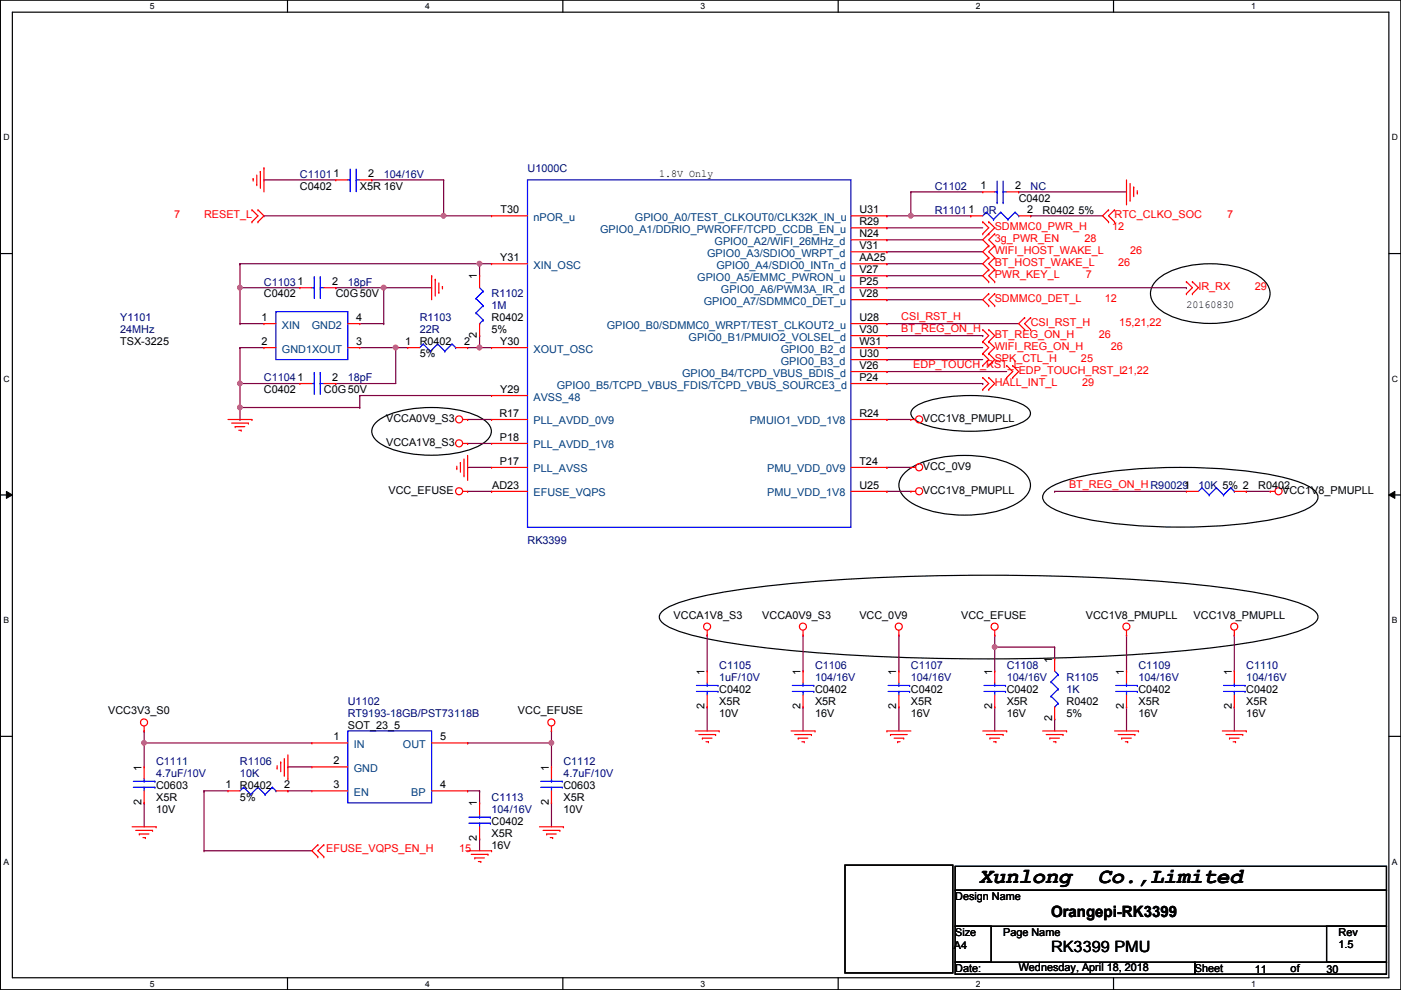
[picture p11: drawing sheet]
<svg xmlns="http://www.w3.org/2000/svg" width="297mm" height="210mm" viewBox="0 0 297 210" stroke-linecap="round" stroke-linejoin="round" font-family="sans-serif">
<path d="M.1 0h296.9v209.8h-296.9zM2.6 2.6h291.9v204.7h-291.9z" fill="none" stroke="#000" stroke-width=".25"/>
<g fill="#fff">
<path d="M31.8 .3h1v2h-1z"/>
<path d="M31.8 207.6h1v1.9h-1z"/>
</g>
<path d="M61 0v2.6M61 207.3v2.5" fill="none" stroke="#000" stroke-width=".25"/>
<g fill="#fff">
<path d="M90.1 .3h1v2h-1z"/>
<path d="M90.1 207.6h1v1.9h-1z"/>
</g>
<path d="M119.3 0v2.6M119.3 207.3v2.5" fill="none" stroke="#000" stroke-width=".25"/>
<g fill="#fff">
<path d="M148.5 .3h1v2h-1z"/>
<path d="M148.5 207.6h1v1.9h-1z"/>
</g>
<path d="M177.7 0v2.6M177.7 207.3v2.5" fill="none" stroke="#000" stroke-width=".25"/>
<g fill="#fff">
<path d="M206.9 .3h1v2h-1z"/>
<path d="M206.9 207.6h1v1.9h-1z"/>
</g>
<path d="M236.1 0v2.6M236.1 207.3v2.5" fill="none" stroke="#000" stroke-width=".25"/>
<g fill="#fff">
<path d="M265.3 .3h.9v2h-.9z"/>
<path d="M265.3 207.6h.9v1.9h-.9z"/>
<path d="M.7 28.2h1.3v1.9h-1.3z"/>
<path d="M295.1 28.2h1.3v1.9h-1.3z"/>
<path d="M.7 79.3h1.3v2h-1.3z"/>
<path d="M295.1 79.3h1.3v2h-1.3z"/>
</g>
<path d="M.1 53.8h2.5M294.5 53.8h2.5" fill="none" stroke="#000" stroke-width=".25"/>
<g fill="#fff">
<path d="M.7 130.5h1.2v2h-1.2z"/>
<path d="M295.1 130.5h1.2v2h-1.2z"/>
</g>
<path d="M.1 104.9h2.5M294.5 104.9h2.5" fill="none" stroke="#000" stroke-width=".25"/>
<path d="M1.4 104.2l1.2 .7-1.2 .8zM294.5 104.9l1.2-.7v1.5z" fill="#000"/>
<path d="M1.4 104.2l1.2 .7-1.2 .8zM294.5 104.9l1.2-.7v1.5z" fill="none" stroke="#000" stroke-width=".21"/>
<g fill="#fff">
<path d="M.7 181.7h1.2v2h-1.2z"/>
<path d="M295.1 181.7h1.2v2h-1.2z"/>
</g>
<path d="M245.4 59.3a16 16 0 0 1 9.6-3.3 20.1 20.1 0 0 1 12 2.6 4.1 4.1 0 0 1 1.9 5.2 9.4 9.4 0 0 1-6.4 4 22.6 22.6 0 0 1-15.4-1.4 5.2 5.2 0 0 1-3.2-4.2 4.1 4.1 0 0 1 1.5-2.9zM79.8 89.5a17 17 0 0 1 10-3.1 24.7 24.7 0 0 1 11.7 2 4.2 4.2 0 0 1 2.7 3 3.3 3.3 0 0 1-1.8 2.6 21.8 21.8 0 0 1-12.6 2.5 16.9 16.9 0 0 1-10-3.1 2.45 2.45 0 0 1 0-3.9zM193.6 86.6a11.3 11.3 0 0 1 5.8-2.2 36.1 36.1 0 0 1 16.4 .9 3.6 3.6 0 0 1 2.7 2.3 2.56 2.56 0 0 1-1.8 1.9 31.2 31.2 0 0 1-15.8 1.6l-1.5-.2a11.3 11.3 0 0 1-5.8-2.3 1.33 1.33 0 0 1 0-2zM191.5 100.6a15.3 15.3 0 0 1 9.6-3.8 24.5 24.5 0 0 1 14.9 2.5 4.1 4.1 0 0 1 2.4 4.4 7.1 7.1 0 0 1-4.6 3.9 27.1 27.1 0 0 1-19.7-.5 5.3 5.3 0 0 1-3.5-4.2l.1-.8zM221.5 104.3a13.2 13.2 0 0 1 6.4-3 112.4 112.4 0 0 1 34.8-1.6 48.8 48.8 0 0 1 13.9 3 4.2 4.2 0 0 1 2.8 2.7 2.94 2.94 0 0 1-1.8 2.2 37.5 37.5 0 0 1-12.6 3.3 118.6 118.6 0 0 1-35.4-1l-1.7-.4a13.2 13.2 0 0 1-6.4-2.9 1.63 1.63 0 0 1 0-2.3zM140.4 129.6a21.7 21.7 0 0 1 8.9-3.3 262.7 262.7 0 0 1 41.7-4 463.2 463.2 0 0 1 68 2.2 71.2 71.2 0 0 1 17.9 3.9 3.4 3.4 0 0 1 2.5 2.4 3.4 3.4 0 0 1-2.5 2.4 71.1 71.1 0 0 1-17.9 3.9 473.8 473.8 0 0 1-80.7 1.7 189.9 189.9 0 0 1-31.1-4 18.6 18.6 0 0 1-6.8-2.8 1.46 1.46 0 0 1 0-2.4zM.1 156.1h2.5M294.5 156.1h2.5" fill="none" stroke="#000" stroke-width=".25"/>
<g fill="none" stroke="#800040" stroke-width=".25">
<path d="M56 45.8h.1M56 45.8h38.1M83.9 73.7h.1M83.9 73.7h2.5M101.7 71.2h.1M101.7 73.7h.1M101.7 71.2v2.5M101.7 73.7h2.5M170.3 134.7h.1M170.3 134.7v7.6M190.6 134.7h.1M190.6 134.7v7.6"/>
<path d="M170.3 149.9h.1M170.3 149.9v5.1M190.6 149.9h.1M190.6 149.9v5.1"/>
</g>
<circle cx="94" cy="45.7" r=".49" fill="#f0f"/>
<circle cx="94" cy="45.7" r=".49" fill="none" stroke="#f0f" stroke-width=".25"/>
<path d="M76.3 73.7h7.6M83.9 73.7h.1M99.1 99.1h.1M99.1 99.1h5.1" fill="none" stroke="#800040" stroke-width=".25"/>
<circle cx="83.9" cy="73.7" r=".49" fill="#f0f"/>
<circle cx="83.9" cy="73.7" r=".49" fill="none" stroke="#f0f" stroke-width=".25"/>
<path d="M50.9 55.9h.1M50.9 55.9h50.8M71.2 81.3h.1M71.2 81.3h12.7" fill="none" stroke="#800040" stroke-width=".25"/>
<circle cx="101.7" cy="55.9" r=".49" fill="#f0f"/>
<circle cx="101.7" cy="55.9" r=".49" fill="none" stroke="#f0f" stroke-width=".25"/>
<path d="M50.9 73.7h.1M50.9 73.7v7.6M83.9 73.7h.1M83.9 73.7v7.6M50.9 81.3h.1M50.9 81.3h12.7" fill="none" stroke="#800040" stroke-width=".25"/>
<circle cx="50.9" cy="81.3" r=".49" fill="#f0f"/>
<circle cx="50.9" cy="81.3" r=".49" fill="none" stroke="#f0f" stroke-width=".25"/>
<path d="M50.9 61h.1M50.9 61v7.6M99.1 73.7h.1M99.1 73.7h2.6" fill="none" stroke="#800040" stroke-width=".25"/>
<circle cx="101.7" cy="73.7" r=".49" fill="#f0f"/>
<circle cx="101.7" cy="73.7" r=".49" fill="none" stroke="#f0f" stroke-width=".25"/>
<path d="M50.9 61h.1M50.9 61h12.7" fill="none" stroke="#800040" stroke-width=".25"/>
<circle cx="50.9" cy="61" r=".49" fill="#f0f"/>
<circle cx="50.9" cy="61" r=".49" fill="none" stroke="#f0f" stroke-width=".25"/>
<path d="M50.9 55.9h.1M50.9 55.9v5.1M71.2 61h.1M71.2 61h10.2" fill="none" stroke="#800040" stroke-width=".25"/>
<circle cx="81.3" cy="61" r=".49" fill="#f0f"/>
<circle cx="81.3" cy="61" r=".49" fill="none" stroke="#f0f" stroke-width=".25"/>
<g fill="none" stroke="#800040" stroke-width=".25">
<path d="M101.7 55.9h.1M101.7 55.9v2.6M101.7 55.9h2.5M188 53.4h.1M188 55.9h.1M188 45.8h.1M188 55.9h20.4M188 53.4h20.4M188 45.8h5.1M193.1 45.8h.1M193.1 40.7v5.1M81.4 61h.1"/>
<path d="M81.4 61h10.1M188 63.5h.1M188 63.5h20.4"/>
</g>
<circle cx="193.1" cy="45.7" r=".49" fill="#f0f"/>
<circle cx="193.1" cy="45.7" r=".49" fill="none" stroke="#f0f" stroke-width=".25"/>
<g fill="none" stroke="#800040" stroke-width=".25">
<path d="M56 38.1h.1M56 38.1h15.2M78.8 38.1h.1M78.8 38.1h15.3M94.1 38.1h.1M94.1 38.1v7.7M94.1 45.8h.1M94.1 45.8h10.1M188 58.5h.1M188 48.3h.1M188 58.5h20.4M188 48.3h20.4"/>
<path d="M193.1 40.7h.1M193.1 45.8h12.7M193.1 40.7h15.3M205.8 45.8h.1M216 40.7h.1M216 40.7h22.8M218.5 45.8h.1M218.5 45.8h15.3M50.9 73.7h.1M50.9 68.6h.1M50.9 73.7h5.1M50.9 68.6h5.1"/>
<path d="M76.3 68.6h5.1M81.4 68.6h.1M81.4 61h.1M81.4 61v7.6M188 73.7h.1M188 76.2h.1M188 73.7h20.4M188 76.2h20.4M188 71.2h20.4M208.4 71.2h.1M50.9 86.4h.1M50.9 81.3v5.1"/>
<path d="M99.1 94h.1M99.1 88.9h.1M99.1 94h5.1M99.1 88.9h5.1M188 99.1h.1M188 88.9h.1M188 99.1h5.1M188 88.9h5.1M99.1 104.2h5.1M104.2 104.2h.1M188 104.2h.1M188 104.2h5.1"/>
<path d="M149.9 134.7h.1M149.9 134.7v7.6M210.9 134.7h.1M210.9 137.2h.1M210.9 134.7v2.5M210.9 137.2h12.7M238.8 134.7h.1M238.8 134.7v7.6M149.9 149.9h.1M149.9 149.9v5.1M210.9 149.9h.1M210.9 149.9v5.1"/>
<path d="M238.8 149.9h.1M238.8 149.9v5.1"/>
</g>
<circle cx="210.9" cy="137.2" r=".49" fill="#f0f"/>
<circle cx="210.9" cy="137.2" r=".49" fill="none" stroke="#f0f" stroke-width=".25"/>
<g fill="none" stroke="#800040" stroke-width=".25">
<path d="M50.9 86.4h.1M50.9 88.9h.1M50.9 86.4h25.4M50.9 86.4v2.5M76.3 83.9h.1M76.3 86.4h.1M76.3 83.9h27.9M76.3 83.9v2.5M210.9 137.2h.1M210.9 137.2v5.1M223.6 137.2h.1M223.6 137.2v2.5"/>
<path d="M223.6 152.4h.1M223.6 152.4v2.6"/>
</g>
<circle cx="50.9" cy="86.4" r=".49" fill="#f0f"/>
<circle cx="50.9" cy="86.4" r=".49" fill="none" stroke="#f0f" stroke-width=".25"/>
<g fill="none" stroke="#800040" stroke-width=".25">
<path d="M261.7 134.7h.1M261.7 134.7v7.6M30.6 157.5h.1M30.6 157.5v5.1M261.7 149.9h.1M261.7 149.9v5.1M43.3 167.7h.1M43.3 167.7h5M43.3 167.7v12.7M61 167.7h.1M61 167.7h5.1M43.3 180.4h.1"/>
<path d="M43.3 180.4h22.8"/>
</g>
<circle cx="30.5" cy="157.5" r=".49" fill="#f0f"/>
<circle cx="30.5" cy="157.5" r=".49" fill="none" stroke="#f0f" stroke-width=".25"/>
<path d="M30.6 157.5h.1M30.6 157.5h35.5M116.9 157.5h.1M116.9 157.5v5.1M61 162.6h.1M61 162.6h5.1M101.7 177.8h.1M101.7 177.8v2.6M116.9 170.2h.1M116.9 170.2v5.1" fill="none" stroke="#800040" stroke-width=".25"/>
<circle cx="116.9" cy="157.5" r=".49" fill="#f0f"/>
<circle cx="116.9" cy="157.5" r=".49" fill="none" stroke="#f0f" stroke-width=".25"/>
<g fill="none" stroke="#800040" stroke-width=".25">
<path d="M188 50.8h.1M188 50.8h20.4M188 78.8h.1M188 68.6h.1M188 61h63.5M188 78.8h25.4M188 68.6h28M251.5 61h.1M188 81.3h20.4M208.4 81.3h.1M223.6 104.2h.1M223.6 104.2h27.9"/>
<path d="M264.2 104.2h.1M264.2 104.2h5.1M30.6 155h.1M30.6 155v2.5M99.1 157.5h.1M116.9 155h.1M116.9 155v2.5h-17.8M30.6 170.2h.1M30.6 170.2v5.1M99.1 167.7h.1M99.1 167.7h2.6M101.7 167.7h.1"/>
<path d="M101.7 167.7v2.5"/>
</g>
<g fill="none" stroke="#f00" stroke-width=".25">
<path d="M53.7 37.9h.1M53.7 37.9v.5M54.4 39.2h.1M54.4 37.1v2.1M55.2 36.4h.1M55.2 36.4v3.5M56 35.6h.1M56 35.6v5.1M71.2 38.1h.1M71.2 38.1h2.5M76.3 38.1h2.5M78.8 38.1h.1"/>
<path d="M238.8 38.1v5.1M239.6 38.9v3.6M240.4 39.7h.1M240.4 39.7v2M53.4 44.5h.1M53.4 47h.1M53.4 44.5l1.3 1.3-1.3 1.2M54.7 47h.1M54.7 44.5h.1M54.7 44.5l1.3 1.3-1.3 1.2M91.5 58.5h.1M91.5 58.5v5"/>
<path d="M92.3 59.2h.1M92.3 59.2v3.6M93 60v2M101.7 58.5h.1M101.7 58.5v2.5M104.2 55.9h.1M104.2 45.8h.1M104.2 55.9h7.6M104.2 45.8h7.6M180.4 55.9h7.6M180.4 45.8h7.6M180.4 48.3h7.6"/>
<path d="M180.4 50.8h7.6M180.4 53.4h7.6M180.4 58.5h7.6M188 45.8h.1M188 48.3h.1M188 50.8h.1M188 55.9h.1M188 53.4h.1M188 58.5h.1M205.8 45.8h.1M205.8 45.8h2.6M208.4 49.6h.1"/>
<path d="M208.4 47h.1M208.4 40.7h.1M208.4 47l1.2 1.3-1.2 1.3M208.4 40.7h2.5M209.6 49.6h.1M209.6 47h.1M209.6 52.1h.1M209.6 54.7h.1M209.6 57.2h.1M209.6 59.7h.1M209.6 47l1.3 1.3-2.5 2.5 1.2 1.3M209.6 52.1l-1.2 1.3 1.2 1.3"/>
<path d="M209.6 54.7l-1.2 1.2 1.2 1.3M209.6 57.2l-1.2 1.3 1.2 1.2M210.9 54.7h.1M210.9 52.1h.1M210.9 57.2h.1M210.9 59.7h.1M210.9 49.6h.1M210.9 52.1l-1.3 1.3 1.3 1.3M210.9 54.7l-1.3 1.2 1.3 1.3M210.9 57.2l-1.3 1.3 1.3 1.2M210.9 49.6l-1.3 1.2 1.3 1.3M213.4 40.7h2.6"/>
<path d="M216 40.7h.1M216 45.8h2.5M218.5 45.8h.1M235 47h.1M235 44.5h.1M235 44.5l-1.2 1.3 1.2 1.2M236.3 44.5h.1M236.3 47h.1M236.3 44.5l-1.3 1.3 1.3 1.2M238.8 43.2h.1M239.6 42.5h.1M241.1 40.9h.1"/>
<path d="M241.1 40.4v.5M251.5 59.7h.1M251.5 59.7l1.3 1.3-1.3 1.3M252.8 59.7h.1M252.8 59.7l1.3 1.3-1.3 1.3M56 68.6h.1M56 73.7h.1M56 73.7h2.5M56 68.6h2.5M63.6 61h.1M63.6 61h2.5M68.7 61h2.5"/>
<path d="M71.2 61h.1M73.7 73.7h2.6M73.7 68.6h2.6M76.3 73.7h.1M76.3 68.6h.1M86.4 73.7h.1M86.4 73.7h2.6M93 62h.1M93.8 60.7h.1M93.8 60.7v.6M96.6 73.7h2.5M99.1 73.7h.1"/>
<path d="M101.7 71.2h.1M101.7 68.6v2.6M104.2 73.7h.1M104.2 73.7h7.6M180.4 61h7.6M180.4 73.7h7.6M180.4 78.8h7.6M180.4 76.2h7.6M180.4 71.2h7.6M180.4 68.6h7.6M180.4 63.5h7.6M188 78.8h.1"/>
<path d="M188 76.2h.1M188 73.7h.1M188 71.2h.1M188 68.6h.1M188 63.5h.1M188 61h.1M208.4 77.5h.1M208.4 75h.1M208.4 72.4h.1M208.4 69.9h.1M208.4 69.9l1.2 1.3-1.2 1.2M208.4 75l1.2 1.2-1.2 1.3"/>
<path d="M208.4 72.4l1.2 1.3-1.2 1.3M209.6 64.8h.1M209.6 62.3h.1M209.6 77.5h.1M209.6 75h.1M209.6 72.4h.1M209.6 69.9h.1M209.6 62.3l-1.2 1.2 1.2 1.3M209.6 75l1.3 1.2-1.3 1.3M209.6 69.9l1.3 1.3-1.3 1.2M209.6 72.4l1.3 1.3-1.3 1.3M210.9 62.3h.1"/>
<path d="M210.9 64.8h.1M210.9 62.3l-1.3 1.2 1.3 1.3M213.4 77.5h.1M213.4 77.5l1.3 1.3-1.3 1.3M214.7 77.5h.1M214.7 77.5l1.3 1.3-1.3 1.3M217.3 67.4h.1M217.3 69.9h.1M217.3 67.4l-1.3 1.2 1.3 1.3M218.5 69.9h.1M218.5 67.4h.1M218.5 67.4l-1.2 1.2 1.2 1.3"/>
<path d="M251.5 62.3h.1M252.8 62.3h.1M48.3 88.9h5.1M49.1 89.7h3.6M49.9 90.5h.1M49.9 90.5h2M50.6 91.2h.5M51.1 91.2h.1M52.7 89.7h.1M53.4 88.9h.1M63.6 81.3h.1M63.6 81.3h2.5"/>
<path d="M68.7 81.3h2.5M71.2 81.3h.1M96.9 99.4h.1M96.9 98.8v.6M97.6 98.1h.1M97.6 98.1v2M98.1 94h1M98.1 88.9h1M98.4 97.3v3.6M99.1 94h.1M99.1 88.9h.1M99.1 96.6v5"/>
<path d="M104.2 99.1h.1M104.2 88.9h.1M104.2 94h.1M104.2 83.9h.1M104.2 94h7.6M104.2 99.1h7.6M104.2 88.9h7.6M104.2 83.9h7.6M180.4 99.1h7.6M180.4 88.9h7.6M180.4 81.3h7.6M188 81.3h.1"/>
<path d="M188 88.9h.1M188 99.1h.1M193.1 99.1h.1M193.1 88.9h.1M193.1 99.1h1M193.1 88.9h1M208.4 82.6h.1M208.4 80.1h.1M208.4 80.1l1.2 1.2-1.2 1.3M209.6 82.6h.1M209.6 80.1h.1M209.6 80.1l1.3 1.2-1.3 1.3"/>
<path d="M213.4 80.1h.1M214.7 80.1h.1M98.1 104.2h1M98.4 100.9h.1M99.1 101.6h.1M99.1 104.2h.1M104.2 104.2h.1M104.2 104.2h7.6M180.4 104.2h7.6M188 104.2h.1M193.1 104.2h.1M193.1 104.2h1"/>
<path d="M251.5 104.2h.1M251.5 104.2h2.6M261.7 104.2h2.5M264.2 104.2h.1M269.3 104.2h.1M269.3 104.2h1M149.9 134.7h.1M149.9 133.6v1.1M170.3 134.7h.1M170.3 133.6v1.1M190.6 134.7h.1M190.6 133.6v1.1"/>
<path d="M210.9 134.7h.1M210.9 133.6v1.1M223.6 139.7h.1M223.6 139.7v2.6M238.8 134.7h.1M238.8 133.6v1.1M261.7 134.7h.1M261.7 133.6v1.1M30.6 155h.1M30.6 154v1M66.1 157.5h.1M66.1 157.5h7.6"/>
<path d="M91.5 157.5h7.6M99.1 157.5h.1M116.9 155h.1M116.9 154v1M147.4 155h5.1M148.2 155.7h3.5M148.9 156.5h.1M148.9 156.5h2.1M149.7 157.3h.5M149.9 142.3h.1M149.9 149.9h.1M149.9 142.3v2.5"/>
<path d="M149.9 147.4v2.5M150.2 157.3h.1M151.7 155.7h.1M152.5 155h.1M167.7 155h5.1M168.5 155.7h3.5M169.2 156.5h.1M169.2 156.5h2.1M170 157.3h.5M170.3 142.3h.1M170.3 149.9h.1M170.3 142.3v2.5"/>
<path d="M170.3 147.4v2.5M170.5 157.3h.1M172 155.7h.1M172.8 155h.1M188 155h.1M188 155h5.1M188.8 155.7h.1M188.8 155.7h3.6M189.6 156.5h2M190.3 157.3h.1M190.3 157.3h.5M190.6 142.3h.1"/>
<path d="M190.6 149.9h.1M190.6 142.3v2.5M190.6 147.4v2.5M191.6 156.5h.1M208.4 155h5M209.1 155.7h3.6M209.9 156.5h.1M209.9 156.5h2M210.6 157.3h.6M210.9 142.3h.1M210.9 149.9h.1M210.9 142.3v2.5"/>
<path d="M210.9 147.4v2.5M211.2 157.3h.1M212.7 155.7h.1M213.4 155h.1M221.1 155h5M221.8 155.7h3.6M222.6 156.5h.1M222.6 156.5h2M223.3 157.3h.6M223.6 152.4h.1M223.6 149.9v2.5M223.9 157.3h.1"/>
<path d="M225.4 155.7h.1M226.1 155h.1M236.3 155h5.1M237.1 155.7h3.5M237.8 156.5h.1M237.8 156.5h2.1M238.6 157.3h.5M238.8 142.3h.1M238.8 149.9h.1M238.8 142.3v2.5M238.8 147.4v2.5M239.1 157.3h.1"/>
<path d="M240.6 155.7h.1M241.4 155h.1M259.2 155h5M259.9 155.7h3.6M260.7 156.5h.1M260.7 156.5h2M261.4 157.3h.6M261.7 142.3h.1M261.7 149.9h.1M261.7 142.3v2.5M261.7 147.4v2.5M262 157.3h.1"/>
<path d="M263.5 155.7h.1M264.2 155h.1M28 175.3h5.1M28.8 176.1h3.5M29.5 176.8h.1M29.5 176.8h2.1M30.3 177.6h.5M30.6 162.6h.1M30.6 170.2h.1M30.6 162.6v2.5M30.6 167.7v2.5M30.8 177.6h.1"/>
<path d="M32.3 176.1h.1M33.1 175.3h.1M48.3 167.7h.1M48.3 167.7h2.6M58.5 167.7h2.5M58.8 162.9h.1M58.8 162.3v.6M59.5 161.6h.1M59.5 161.6v2M60.3 164.4h.1M60.3 160.8v3.6M61 165.1h.1"/>
<path d="M61 167.7h.1M61 160.1v5M66.1 162.6h.1M66.1 167.7h.1M66.1 167.7h7.6M66.1 162.6h7.6M67.4 179.1h.1M67.4 179.1l-1.3 1.3 1.3 1.3M68.7 179.1h.1M68.7 179.1l-1.3 1.3 1.3 1.3M91.5 167.7h7.6M99.1 167.7h.1"/>
<path d="M101.7 170.2h.1M101.7 177.8h.1M101.7 170.2v2.6M101.7 175.3v2.5M114.4 175.3h5.1M115.1 176.1h3.6M115.9 176.8h.1M115.9 176.8h2M116.7 177.6h.5M116.9 162.6h.1M116.9 170.2h.1M116.9 162.6v2.5"/>
<path d="M116.9 167.7v2.5M117.2 177.6h.1M118.7 176.1h.1M119.5 175.3h.1M67.4 181.7h.1M68.7 181.7h.1M99.1 180.4h5.1M99.9 181.1h3.6M100.7 181.9h.1M100.7 181.9h2M101.4 182.7h.5M101.9 182.7h.1"/>
<path d="M103.5 181.1h.1M104.2 180.4h.1"/>
<circle cx="97.3" cy="88.9" r=".75"/>
<circle cx="97.3" cy="94" r=".75"/>
<circle cx="194.9" cy="88.9" r=".75"/>
<circle cx="194.9" cy="99.1" r=".75"/>
<circle cx="97.3" cy="104.2" r=".75"/>
<circle cx="194.9" cy="104.2" r=".75"/>
<circle cx="271.1" cy="104.2" r=".75"/>
<circle cx="149.9" cy="132.9" r=".75"/>
<circle cx="170.2" cy="132.9" r=".75"/>
<circle cx="190.6" cy="132.9" r=".75"/>
<circle cx="210.9" cy="132.9" r=".75"/>
<circle cx="238.8" cy="132.9" r=".75"/>
<circle cx="261.7" cy="132.9" r=".75"/>
<circle cx="30.5" cy="153.2" r=".75"/>
<circle cx="116.9" cy="153.2" r=".75"/>
</g>
<path d="M179.2 183.4h22.8v22.9h-22.8zM202.5 183.7h91.5v5.1h-91.5zM202.5 188.8h91.5v7.6h-91.5zM202.5 196.4h7.6v7.6h-7.6zM281.3 196.4h12.7v7.6h-12.7zM202.5 204h50.8v2.5h-50.8zM253.3 204h40.7v2.5h-40.7z" fill="none" stroke="#000" stroke-width=".25"/>
<g fill="none" stroke="#00f" stroke-width=".25">
<path d="M73.7 38.1h.5M74.2 38.1h.1M74.2 35.9v4.5M75.5 38.1h.1M75.5 38.1h.8M75.5 35.9v4.5M111.8 38.1h68.6v73.7h-68.6zM211.4 38.4v4.6M212.7 38.4v4.6M66.6 58.7h.1M66.6 58.7v4.6M67.9 58.7h.1"/>
<path d="M67.9 58.7v4.6M74.2 40.4h.1M75.5 40.4h.1M209.1 45h.1M209.1 45l-.7 .8M209.1 45l1.5 1.5M210.6 46.5h.1M210.9 40.7h.5M211.4 40.7h.1M211.4 43h.1M212.2 45h.1M212.2 45l-1.6 1.5"/>
<path d="M212.2 45l1.5 1.5M212.7 43h.1M212.7 40.7h.1M212.7 40.7h.7M213.7 46.5h.1M215.2 45h.1M215.2 45l-1.5 1.5M215.2 45l.8 .8M216 45.8h.1M58.5 66.1h15.2v10.1h-15.2zM66.1 61h.5M66.6 61h.1"/>
<path d="M66.6 79h.1M66.6 79v4.6M67.9 61h.1M67.9 79h.1M67.9 61h.8M67.9 79v4.6M89.7 72.9h.1M89.7 72.9l-.7 .8M89.7 72.9l1.6 1.6M91.3 74.5h.1M92.8 72.9h.1M92.8 72.9l-1.5 1.6"/>
<path d="M92.8 72.9l1.5 1.6M94.3 74.5h.1M95.8 72.9h.1M95.8 72.9l-1.5 1.6M95.8 72.9l.8 .8M96.6 73.7h.1M100.9 63.3h.1M100.9 66.3h.1M100.9 63.3l1.5 1.5M100.9 66.3l1.5 1.6M101.7 68.6h.1M101.7 61l.7 .8"/>
<path d="M102.4 61.8h.1M102.4 64.8h.1M102.4 67.9h.1M102.4 61.8l-1.5 1.5M102.4 64.8l-1.5 1.5M102.4 67.9l-.7 .7M66.1 81.3h.5M66.6 81.3h.1M67.9 81.3h.1M67.9 81.3h.8M254.8 103.4h.1M254.8 103.4l-.7 .8"/>
<path d="M254.8 103.4l1.6 1.5M256.4 104.9h.1M257.9 103.4h.1M257.9 103.4l-1.5 1.5M257.9 103.4l1.5 1.5M259.4 104.9h.1M260.9 103.4h.1M260.9 103.4l-1.5 1.5M260.9 103.4l.8 .8M261.7 104.2h.1M73.7 155h17.8v15.2h-17.8zM147.7 146.6h4.5"/>
<path d="M147.7 145.3h4.5M149.9 145.3h.1M149.9 146.6h.1M149.9 144.8v.5M149.9 146.6v.8M152.2 146.6h.1M152.2 145.3h.1M168 146.6h4.5M168 145.3h4.5M170.3 145.3h.1M170.3 146.6h.1M170.3 144.8v.5"/>
<path d="M170.3 146.6v.8M172.5 146.6h.1M172.5 145.3h.1M188.3 146.6h4.6M188.3 145.3h4.6M190.6 145.3h.1M190.6 146.6h.1M190.6 144.8v.5M190.6 146.6v.8M192.9 146.6h.1M192.9 145.3h.1M208.6 146.6h4.6"/>
<path d="M208.6 145.3h4.6M210.9 145.3h.1M210.9 146.6h.1M210.9 144.8v.5M210.9 146.6v.8M213.2 146.6h.1M213.2 145.3h.1M222.8 144.6h.1M222.8 147.6h.1M222.8 144.6l1.6 1.5M222.8 147.6l1.6 1.5M223.6 149.9h.1"/>
<path d="M223.6 142.3l.8 .7M224.4 143h.1M224.4 146.1h.1M224.4 149.1h.1M224.4 143l-1.6 1.6M224.4 146.1l-1.6 1.5M224.4 149.1l-.8 .8M236.6 146.6h4.5M236.6 145.3h4.5M238.8 145.3h.1M238.8 146.6h.1M238.8 144.8v.5"/>
<path d="M238.8 146.6v.8M241.1 146.6h.1M241.1 145.3h.1M259.4 146.6h4.6M259.4 145.3h4.6M261.7 145.3h.1M261.7 146.6h.1M261.7 144.8v.5M261.7 146.6v.8M264 146.6h.1M264 145.3h.1M28.3 166.9h4.5"/>
<path d="M28.3 165.7h4.5M30.6 165.7h.1M30.6 166.9h.1M30.6 165.1v.6M30.6 166.9v.8M32.8 166.9h.1M32.8 165.7h.1M51.6 166.9h.1M51.6 166.9l-.7 .8M51.6 166.9l1.6 1.5M53.2 168.4h.1M54.7 166.9h.1"/>
<path d="M54.7 166.9l-1.5 1.5M54.7 166.9l1.5 1.5M56.2 168.4h.1M57.7 166.9h.1M57.7 166.9l-1.5 1.5M57.7 166.9l.8 .8M58.5 167.7h.1M99.4 174.5h4.6M99.4 173.3h4.6M101.7 173.3h.1M101.7 174.5h.1M101.7 172.8v.5"/>
<path d="M101.7 174.5v.8M104 174.5h.1M104 173.3h.1M114.6 166.9h4.6M114.6 165.7h4.6M116.9 165.7h.1M116.9 166.9h.1M116.9 165.1v.6M116.9 166.9v.8M119.2 166.9h.1M119.2 165.7h.1"/>
</g>
<circle cx="94" cy="45.7" r=".49" fill="#f0f"/>
<circle cx="94" cy="45.7" r=".49" fill="none" stroke="#f0f" stroke-width=".25"/>
<circle cx="83.9" cy="73.7" r=".49" fill="#f0f"/>
<circle cx="83.9" cy="73.7" r=".49" fill="none" stroke="#f0f" stroke-width=".25"/>
<circle cx="101.7" cy="55.9" r=".49" fill="#f0f"/>
<circle cx="101.7" cy="55.9" r=".49" fill="none" stroke="#f0f" stroke-width=".25"/>
<circle cx="50.9" cy="81.3" r=".49" fill="#f0f"/>
<circle cx="50.9" cy="81.3" r=".49" fill="none" stroke="#f0f" stroke-width=".25"/>
<circle cx="101.7" cy="73.7" r=".49" fill="#f0f"/>
<circle cx="101.7" cy="73.7" r=".49" fill="none" stroke="#f0f" stroke-width=".25"/>
<circle cx="50.9" cy="61" r=".49" fill="#f0f"/>
<circle cx="50.9" cy="61" r=".49" fill="none" stroke="#f0f" stroke-width=".25"/>
<circle cx="81.3" cy="61" r=".49" fill="#f0f"/>
<circle cx="81.3" cy="61" r=".49" fill="none" stroke="#f0f" stroke-width=".25"/>
<circle cx="193.1" cy="45.7" r=".49" fill="#f0f"/>
<circle cx="193.1" cy="45.7" r=".49" fill="none" stroke="#f0f" stroke-width=".25"/>
<circle cx="210.9" cy="137.2" r=".49" fill="#f0f"/>
<circle cx="210.9" cy="137.2" r=".49" fill="none" stroke="#f0f" stroke-width=".25"/>
<circle cx="50.9" cy="86.4" r=".49" fill="#f0f"/>
<circle cx="50.9" cy="86.4" r=".49" fill="none" stroke="#f0f" stroke-width=".25"/>
<circle cx="30.5" cy="157.5" r=".49" fill="#f0f"/>
<circle cx="30.5" cy="157.5" r=".49" fill="none" stroke="#f0f" stroke-width=".25"/>
<circle cx="116.9" cy="157.5" r=".49" fill="#f0f"/>
<circle cx="116.9" cy="157.5" r=".49" fill="none" stroke="#f0f" stroke-width=".25"/>
<g font-size="4.6">
<text x="207.6" y="187.3">Xunlong</text>
<text x="232.7" y="187.3">Co.,Limited</text>
</g>
<g font-size="3.3">
<text x="222.8" y="194.4">Orangepi-RK3399</text>
<text x="222.8" y="201.9">RK3399 PMU</text>
</g>
<g font-size="2.3" fill="#000080">
<text x="63.6" y="37.7">C11011</text>
<text x="81.4" y="37.7">104/16V</text>
<text x="111.8" y="36.4">U1000C</text>
<text x="198.2" y="40.2">C1102</text>
<text x="218.5" y="40.2">NC</text>
<text x="198.2" y="45.3">R11011</text>
<text x="208.4" y="45.3">0R</text>
<text x="56" y="60.5">C11031</text>
<text x="73.7" y="60.5">18pF</text>
<text x="104.2" y="63.1">R1102</text>
<text x="104.2" y="65.6">1M</text>
<text x="25.5" y="68.2">Y1101</text>
<text x="25.5" y="70.7">24MHz</text>
<text x="89" y="68.2">R1103</text>
<text x="89" y="70.7">22R</text>
<text x="56" y="80.9">C11041</text>
<text x="73.7" y="80.9">18pF</text>
<text x="254.1" y="103.7">10K 5% 2</text>
<text x="111.8" y="115.4">RK3399</text>
<text x="152.5" y="141.8">C1105</text>
<text x="172.8" y="141.8">C1106</text>
<text x="193.1" y="141.8">C1107</text>
<text x="213.4" y="141.8">C1108</text>
<text x="241.4" y="141.8">C1109</text>
<text x="264.2" y="141.8">C1110</text>
<text x="73.7" y="149.4">U1102</text>
<text x="152.5" y="144.4">1uF/10V</text>
<text x="172.8" y="144.4">104/16V</text>
<text x="193.1" y="144.4">104/16V</text>
<text x="213.4" y="144.4">104/16V</text>
<text x="226.1" y="144.4">R1105</text>
<text x="226.1" y="146.9">1K</text>
<text x="241.4" y="144.4">104/16V</text>
<text x="264.2" y="144.4">104/16V</text>
<text x="73.7" y="152">RT9193-18GB/PST73118B</text>
<text x="33.1" y="162.1">C1111</text>
<text x="33.1" y="164.7">4.7uF/10V</text>
<text x="50.9" y="162.1">R1106</text>
<text x="50.9" y="164.7">10K</text>
<text x="119.5" y="162.1">C1112</text>
<text x="119.5" y="164.7">4.7uF/10V</text>
<text x="104.2" y="169.8">C1113</text>
<text x="104.2" y="172.3">104/16V</text>
</g>
<g font-size="2.3">
<text x="63.6" y="40.2">C0402</text>
<text x="76.3" y="40.2">X5R 16V</text>
<text x="78.1" y="37.6">2</text>
<text x="139.8" y="37.5">1.8V Only</text>
<text x="207.9" y="40.1">1</text>
<text x="215.2" y="40.1">2</text>
<text x="106.1" y="45.2">T30</text>
<text x="182.2" y="45.2">U31</text>
<text x="182.2" y="47.8">R29</text>
<text x="216" y="42.8">C0402</text>
<text x="217.8" y="45.2">2</text>
<text x="221.1" y="45.3">R0402 5%</text>
<text x="182.2" y="50.3">N24</text>
<text x="182.2" y="52.8">V31</text>
<text x="101.1" y="59.2" transform="rotate(-90 101.1 59.2)">1</text>
<text x="106" y="55.4">Y31</text>
<text x="182.2" y="55.4">AA25</text>
<text x="182.2" y="57.9">V27</text>
<text x="56" y="63.1">C0402</text>
<text x="70.4" y="60.5">2</text>
<text x="71.2" y="63.1">C0G50V</text>
<text x="182.2" y="63">V28</text>
<text x="182.2" y="60.5">P25</text>
<text x="251.5" y="65.4">20160830</text>
<text x="55.5" y="68.1">1</text>
<text x="75.5" y="68.1">4</text>
<text x="101.1" y="71.7" transform="rotate(-90 101.1 71.7)">2</text>
<text x="104.2" y="68.2">R0402</text>
<text x="104.2" y="70.7">5%</text>
<text x="182.2" y="70.6">V30</text>
<text x="182.2" y="68.1">U28</text>
<text x="25.5" y="73.2">TSX-3225</text>
<text x="55.5" y="73.2">2</text>
<text x="75.5" y="73.2">3</text>
<text x="85.9" y="73.2">1</text>
<text x="89" y="73.2">R0402</text>
<text x="89" y="75.8">5%</text>
<text x="98.4" y="73.2">2</text>
<text x="106" y="73.2">Y30</text>
<text x="182.2" y="75.7">U30</text>
<text x="182.2" y="73.2">W31</text>
<text x="56" y="83.4">C0402</text>
<text x="68.7" y="83.4">C0G50V</text>
<text x="70.4" y="80.8">2</text>
<text x="106" y="83.3">Y29</text>
<text x="182.2" y="78.2">V26</text>
<text x="182.2" y="80.8">P24</text>
<text x="81.9" y="89.5">VCCA0V9_S3</text>
<text x="105.9" y="88.4">R17</text>
<text x="182.2" y="88.4">R24</text>
<text x="195.7" y="89.5">VCC1V8_PMUPLL</text>
<text x="81.9" y="94.6">VCCA1V8_S3</text>
<text x="106" y="93.5">P18</text>
<text x="106" y="98.6">P17</text>
<text x="182.2" y="98.6">T24</text>
<text x="195.7" y="99.7">VCC_0V9</text>
<text x="82.4" y="104.7">VCC_EFUSE</text>
<text x="104.3" y="103.6">AD23</text>
<text x="182.2" y="103.6">U25</text>
<text x="195.7" y="104.7">VCC1V8_PMUPLL</text>
<text x="266.8" y="103.7">R0402</text>
<text x="271.9" y="104.7">VCC1V8_PMUPLL</text>
<text x="142.8" y="131.1">VCCA1V8_S3</text>
<text x="161.6" y="131.1">VCCA0V9_S3</text>
<text x="182.2" y="131.1">VCC_0V9</text>
<text x="203.8" y="131.1">VCC_EFUSE</text>
<text x="230.2" y="131.1">VCC1V8_PMUPLL</text>
<text x="253.1" y="131.1">VCC1V8_PMUPLL</text>
<text x="149.4" y="143" transform="rotate(-90 149.4 143)">1</text>
<text x="169.7" y="143" transform="rotate(-90 169.7 143)">1</text>
<text x="190" y="143" transform="rotate(-90 190 143)">1</text>
<text x="210.4" y="143" transform="rotate(-90 210.4 143)">1</text>
<text x="223.1" y="140.5" transform="rotate(-90 223.1 140.5)">1</text>
<text x="238.3" y="143" transform="rotate(-90 238.3 143)">1</text>
<text x="261.2" y="143" transform="rotate(-90 261.2 143)">1</text>
<text x="152.5" y="146.9">C0402</text>
<text x="152.5" y="149.4">X5R</text>
<text x="172.8" y="146.9">C0402</text>
<text x="172.8" y="149.4">X5R</text>
<text x="193.1" y="146.9">C0402</text>
<text x="193.1" y="149.4">X5R</text>
<text x="213.4" y="146.9">C0402</text>
<text x="213.4" y="149.4">X5R</text>
<text x="226.1" y="149.4">R0402</text>
<text x="241.4" y="146.9">C0402</text>
<text x="241.4" y="149.4">X5R</text>
<text x="264.2" y="146.9">C0402</text>
<text x="264.2" y="149.4">X5R</text>
<text x="22.9" y="151.5">VCC3V3_S0</text>
<text x="73.7" y="154.5">SOT_23_5</text>
<text x="109.8" y="151.5">VCC_EFUSE</text>
<text x="149.4" y="150.4" transform="rotate(-90 149.4 150.4)">2</text>
<text x="152.5" y="152">10V</text>
<text x="169.7" y="150.4" transform="rotate(-90 169.7 150.4)">2</text>
<text x="172.8" y="152">16V</text>
<text x="190" y="150.4" transform="rotate(-90 190 150.4)">2</text>
<text x="193.1" y="152">16V</text>
<text x="210.4" y="150.4" transform="rotate(-90 210.4 150.4)">2</text>
<text x="213.4" y="152">16V</text>
<text x="223.1" y="153" transform="rotate(-90 223.1 153)">2</text>
<text x="226.1" y="152">5%</text>
<text x="238.3" y="150.4" transform="rotate(-90 238.3 150.4)">2</text>
<text x="241.4" y="152">16V</text>
<text x="261.2" y="150.4" transform="rotate(-90 261.2 150.4)">2</text>
<text x="264.2" y="152">16V</text>
<text x="70.7" y="157">1</text>
<text x="93.3" y="157">5</text>
<text x="30" y="163.4" transform="rotate(-90 30 163.4)">1</text>
<text x="33.1" y="167.2">C0603</text>
<text x="47.8" y="167.1">1</text>
<text x="50.9" y="167.2">R0402</text>
<text x="60.3" y="167.1">2</text>
<text x="70.7" y="162.1">2</text>
<text x="70.7" y="167.1">3</text>
<text x="93.3" y="167.1">4</text>
<text x="116.4" y="163.4" transform="rotate(-90 116.4 163.4)">1</text>
<text x="119.5" y="167.2">C0603</text>
<text x="30" y="170.7" transform="rotate(-90 30 170.7)">2</text>
<text x="33.1" y="169.8">X5R</text>
<text x="33.1" y="172.3">10V</text>
<text x="50.9" y="169.8">5%</text>
<text x="101.1" y="171" transform="rotate(-90 101.1 171)">1</text>
<text x="116.4" y="170.7" transform="rotate(-90 116.4 170.7)">2</text>
<text x="119.5" y="169.8">X5R</text>
<text x="119.5" y="172.3">10V</text>
<text x="101.1" y="178.4" transform="rotate(-90 101.1 178.4)">2</text>
<text x="104.2" y="174.8">C0402</text>
<text x="104.2" y="177.4">X5R</text>
<text x="104.2" y="179.9">16V</text>
<text x="202.5" y="190.8">Design Name</text>
<text x="202.3" y="201.3">A4</text>
<text x="202.5" y="198.5">Size</text>
<text x="212.7" y="198.5">Page Name</text>
<text x="283.8" y="201">1.5</text>
<text x="283.8" y="198.5">Rev</text>
<text x="202.5" y="206.1">Date:</text>
<text x="216" y="205.8">Wednesday, April 18, 2018</text>
<text x="253.3" y="206.1">Sheet</text>
<text x="266" y="206.3">11</text>
<text x="273.6" y="206.1">of</text>
<text x="281.3" y="206.3">30</text>
</g>
<g font-size="2.3" fill="#f00">
<text x="36.9" y="46.3">7</text>
<text x="43.3" y="46.3">RESET_L</text>
<text x="236.3" y="46.3">RTC_CLKO_SOC</text>
<text x="260.2" y="46.3">7</text>
<text x="210.9" y="48.9">SDMMC0_PWR_H</text>
<text x="210.9" y="53.9">WIFI_HOST_WAKE_L</text>
<text x="210.9" y="51.4">3g_PWR_EN</text>
<text x="229.9" y="51.4">28</text>
<text x="235.8" y="48.9">12</text>
<text x="239.6" y="53.9">26</text>
<text x="210.9" y="56.5">BT_HOST_WAKE_L</text>
<text x="210.9" y="59">PWR_KEY_L</text>
<text x="230.2" y="59">7</text>
<text x="237.1" y="56.5">26</text>
<text x="210.9" y="64.1">SDMMC0_DET_L</text>
<text x="234.3" y="64.1">12</text>
<text x="254.1" y="61.6">IR_RX</text>
<text x="266" y="61.6">29</text>
<text x="191.1" y="70.4">BT_REG_ON_H</text>
<text x="191.1" y="67.9">CSI_RST_H</text>
<text x="210.9" y="71.7">BT_REG_ON_H</text>
<text x="218.5" y="69.2">CSI_RST_H</text>
<text x="233" y="71.7">26</text>
<text x="237.3" y="69.2">15,21,22</text>
<text x="210.9" y="76.8">SPK_CTL_H</text>
<text x="210.9" y="74.3">WIFI_REG_ON_H</text>
<text x="229.2" y="76.8">25</text>
<text x="235.5" y="74.3">26</text>
<text x="193.6" y="78.1">EDP_TOUCH_RST_L</text>
<text x="210.9" y="81.9">HALL_INT_L</text>
<text x="216" y="79.3">EDP_TOUCH_RST_L21,22</text>
<text x="229.4" y="81.9">29</text>
<text x="226.6" y="103.5">BT_REG_ON_H R900291</text>
<text x="69.2" y="180.7">EFUSE_VQPS_EN_H</text>
<text x="97.4" y="180.7">15</text>
</g>
<g font-size="2.3" fill="#004080">
<text x="113.1" y="46.8">nPOR_u</text>
<text x="134.6" y="46.8">GPIO0_A0/TEST_CLKOUT0/CLK32K_IN_u</text>
<text x="127.3" y="49.4">GPIO0_A1/DDRIO_PWROFF/TCPD_CCDB_EN_u</text>
<text x="151.5" y="51.9">GPIO0_A2/WIFI_26MHz_d</text>
<text x="113.1" y="57">XIN_OSC</text>
<text x="147.8" y="59.5">GPIO0_A5/EMMC_PWRON_u</text>
<text x="149.9" y="54.4">GPIO0_A3/SDIO0_WRPT_d</text>
<text x="151.9" y="57">GPIO0_A4/SDIO0_INTn_d</text>
<text x="149.2" y="64.6">GPIO0_A7/SDMMC0_DET_u</text>
<text x="152.9" y="62.1">GPIO0_A6/PWM3A_IR_d</text>
<text x="59.8" y="69.7">XIN</text>
<text x="66.1" y="69.7">GND2</text>
<text x="128.6" y="69.7">GPIO0_B0/SDMMC0_WRPT/TEST_CLKOUT2_u</text>
<text x="59.8" y="74.8">GND1XOUT</text>
<text x="113.1" y="74.8">XOUT_OSC</text>
<text x="146" y="72.2">GPIO0_B1/PMUIO2_VOLSEL_d</text>
<text x="165.6" y="77.3">GPIO0_B3_d</text>
<text x="165.6" y="74.8">GPIO0_B2_d</text>
<text x="118.1" y="82.4">GPIO0_B5/TCPD_VBUS_FDIS/TCPD_VBUS_SOURCE3_d</text>
<text x="144.6" y="79.8">GPIO0_B4/TCPD_VBUS_BDIS_d</text>
<text x="113.1" y="84.9">AVSS_48</text>
<text x="113.1" y="90">PLL_AVDD_0V9</text>
<text x="113.1" y="95.1">PLL_AVDD_1V8</text>
<text x="159" y="90">PMUIO1_VDD_1V8</text>
<text x="113.1" y="100.2">PLL_AVSS</text>
<text x="162.6" y="100.2">PMU_VDD_0V9</text>
<text x="113.1" y="105.2">EFUSE_VQPS</text>
<text x="162.6" y="105.2">PMU_VDD_1V8</text>
<text x="75" y="158.6">IN</text>
<text x="85.4" y="158.6">OUT</text>
<text x="75" y="163.7">GND</text>
<text x="75" y="168.7">EN</text>
<text x="87.2" y="168.7">BP</text>
</g>
<g font-size="1.8">
<text x="31.8" y="1.9">5</text>
<text x="90.1" y="1.9">4</text>
<text x="148.5" y="1.9">3</text>
<text x="206.9" y="1.9">2</text>
<text x="265.3" y="1.9">1</text>
<text x=".7" y="29.8">D</text>
<text x="295.1" y="29.8">D</text>
<text x=".7" y="80.9">C</text>
<text x="295.1" y="80.9">C</text>
<text x=".7" y="132.1">B</text>
<text x="295.1" y="132.1">B</text>
<text x=".7" y="183.3">A</text>
<text x="295.1" y="183.3">A</text>
<text x="31.8" y="209.2">5</text>
<text x="90.1" y="209.2">4</text>
<text x="148.5" y="209.2">3</text>
<text x="206.9" y="209.2">2</text>
<text x="265.3" y="209.2">1</text>
</g>
</svg>
